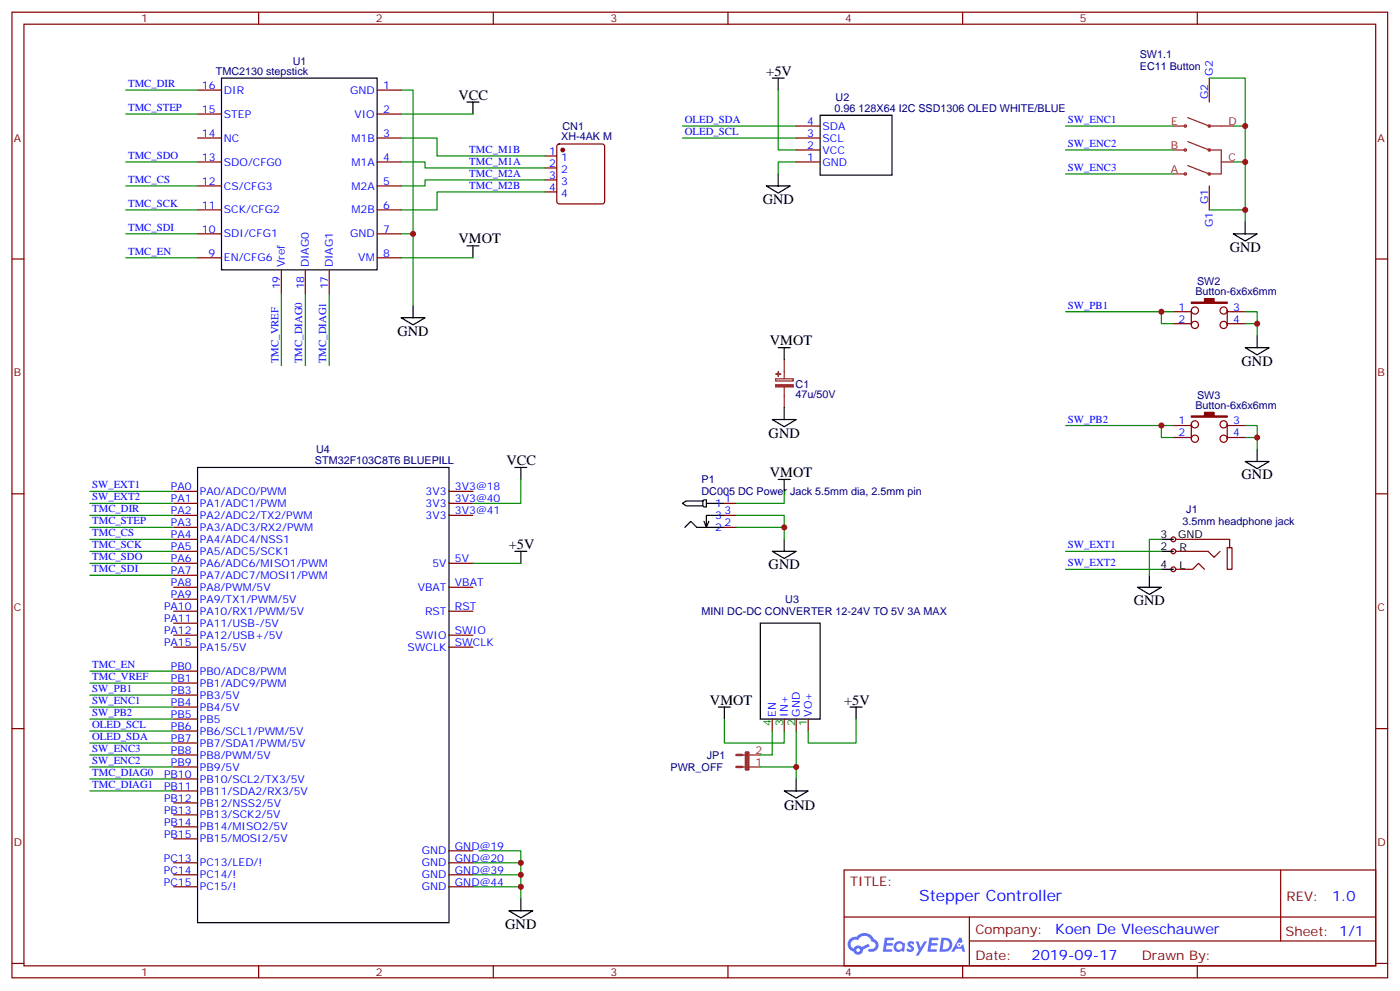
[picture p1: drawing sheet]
<svg xmlns="http://www.w3.org/2000/svg" width="413mm" height="292mm" viewBox="0 0 413 292" stroke-linecap="round" stroke-linejoin="round" font-family="sans-serif">
<g fill="none" stroke="#870000" stroke-width=".35">
<path d="M3.5 3.6h405.4v284.3h-405.4zM7.1 7.1h398.2v277.3h-398.2zM76.2 3.6v3.5M145.3 3.6v3.5M214.5 3.6v3.5M283.6 3.6v3.5M352.8 3.6v3.5M3.5 76.3h3.6M405.3 76.3h3.6M3.5 145.4h3.6M405.3 145.4h3.6M3.5 214.6h3.6"/>
<path d="M405.3 214.6h3.6M248.7 256.2h156.6v28.2h-156.6zM377.3 256.2v20.9M248.7 270h156.5M285.6 277.1h119.6M285.6 270v14.1M3.5 283.7h3.6M76.2 284.4v3.5M145.3 284.4v3.5M214.5 284.4v3.5M283.6 284.4v3.5M352.8 284.4v3.5"/>
<path d="M405.3 283.7h3.6"/>
</g>
<g fill="#5487ff">
<path d="M267.7 277.4a1.22 1.22 0 0 1 1.7 .2l-.4 .6a.47 .47 0 0 0-.3-.4 .47 .47 0 0 0-.5 .2l.1 .2a1.14 1.14 0 0 1 .8 1.8 1.14 1.14 0 0 1-1.9 0l-.2-.2 .5-.6 .7 .4a.29 .29 0 0 0 .3-.2 .29 .29 0 0 0-.2-.3 1.04 1.04 0 0 1-.6-1.7z"/>
<path d="M260.7 276.1h2.4l.3 .2-.2 .5-1.8 .1-.1 .8h1.5l.3 .4-.3 .3h-1.6l-.2 1.1 1.7 .1 .2 .3-.2 .3-2.6 .1z"/>
<path d="M273.8 276.1h2.4l.3 .2-.1 .5-1.8 .1-.2 .8h1.6l.3 .4-.4 .3h-1.6l-.1 1.1 1.7 .1 .2 .3-.2 .3-2.6 .1z"/>
<path d="M282.6 276.1h.7l.3 1.3-.6 .3a.69 .69 0 0 0-1 .3 .69 .69 0 0 0 .4 .9 .69 .69 0 0 0 .9-.6l.5-.2 .6 2.2h-.8l-.2-.9h-1.8l-.5 .9h-.8z"/>
<path d="M269.8 277.2h.8l.6 1.8 1.1-1.8h.9l-2.6 4.2h-.8l.9-1.6z"/>
<path d="M277.4 276.1l-.6 4.2h1.3a2.11 2.11 0 0 0 2.5-2.1 2.11 2.11 0 0 0-2.5-2.1zM278.1 276.8a1.39 1.39 0 0 1 1.7 1.5 1.39 1.39 0 0 1-1.8 1.2h-.3z"/>
<path d="M263.7 277.7a1.54 1.54 0 0 0-.1 2.2 1.54 1.54 0 0 0 2.2 .1l.6 .3 .3-2.3-.2-.3h-.4a1.49 1.49 0 0 0-2.4 0zM264 278.7a.94 .94 0 0 1 1.8 0 .94 .94 0 0 1-1.8 0z"/>
<path d="M250.4 276.5a2.18 2.18 0 0 0 1.1 3.7 1.44 1.44 0 0 0 1.6 .9 1.44 1.44 0 0 0 1.2-1.5l2-1-.5-.7-1.9 1a1.47 1.47 0 0 0-2.4 .4 1.39 1.39 0 0 1-.7-1.9 1.39 1.39 0 0 1 2-.5 2.12 2.12 0 0 1 2.2-1.3 2.12 2.12 0 0 1 1.9 1.7 1.14 1.14 0 0 1 1.1 1.4 1.14 1.14 0 0 1-1.7 .7 .43 .43 0 0 0-.5 .4 .43 .43 0 0 0 .4 .5 1.98 1.98 0 0 0 2.5-1.3 1.98 1.98 0 0 0-1.2-2.5 3.1 3.1 0 0 0-5.3-.7l-.9 .1zM252.3 279.8a.55 .55 0 0 1 1.1 0 .55 .55 0 0 1-1.1 0z"/>
<circle cx="282.6" cy="278.2" r=".26"/>
</g>
<path d="M65.3 23h45.8v56.4h-45.8z" fill="none" stroke="#000" stroke-width=".35"/>
<g fill="none" stroke="#870000" stroke-width=".35">
<path d="M58.2 26.5h7.1M58.2 33.6h7.1M111.1 26.5h7.1M111.1 33.6h7.1M356.3 23v7.1M58.2 40.6h7.1M58.2 47.7h7.1M58.2 54.8h7.1M111.1 40.6h7.1M111.1 47.7h7.1M111.1 54.8h7.1M160.5 45.9h3.5"/>
<path d="M160.5 49.5h3.5M160.5 53h3.5M160.5 56.5h3.5M164.3 42.6l.4-.2h12.7l.5 .2 .3 .5v16.2l-.3 .5-.5 .2h-12.7l-.5-.2-.2-.5v-16.2zM356.3 54.8v7M58.2 61.8h7.1M58.2 68.9h7.1M58.2 75.9h7.1M82.9 79.4v7.1M90 79.4v7.1M97 79.4v7.1M111.1 61.8h7.1"/>
<path d="M111.1 68.9h7.1M111.1 75.9h7.1M345.7 91.8h5.3M345.7 95.3h5.3M351 91.4v4.3M361.6 91.4v4.3M361.6 91.8h5.3M361.6 95.3h5.3M345.7 125.3h5.3M345.7 128.8h5.3M351 125v4.2M361.6 125v4.2"/>
<path d="M361.6 125.3h5.3M361.6 128.8h5.3M345.7 158.8h16.6v2.5h.7v6.3h-1.4v-6.3h.7M345.7 167.6h5.7l1.7-1.7 1.8 1.7M345.7 162.3h10.3l1.7 1.8 1.8-1.8"/>
<circle cx="352.1" cy="91.4" r="1.06"/>
<circle cx="352.1" cy="95.7" r="1.06"/>
<circle cx="360.5" cy="91.4" r="1.06"/>
<circle cx="360.5" cy="95.7" r="1.06"/>
<circle cx="352.1" cy="129.2" r="1.06"/>
<circle cx="352.1" cy="125" r="1.06"/>
<circle cx="360.5" cy="129.2" r="1.06"/>
<circle cx="360.5" cy="125" r="1.06"/>
</g>
<g fill="none" stroke="#8c2424" stroke-width=".35">
<path d="M345.7 37.1h3.5M350 34.6l6.3 2.5h7.1M345.7 51.2h3.5M345.7 44.2h3.5M350 41.7l6.3 2.5h3.5v7h-3.5l-6.3-2.4M359.8 47.7h3.6"/>
<circle cx="349.3" cy="37.1" r=".35"/>
<circle cx="356.3" cy="37.1" r=".35"/>
<circle cx="349.3" cy="51.2" r=".35"/>
<circle cx="349.3" cy="44.2" r=".35"/>
<circle cx="356.3" cy="51.2" r=".35"/>
<circle cx="356.3" cy="44.2" r=".35"/>
</g>
<g fill="#870000" stroke="#870000" stroke-width=".35">
<path d="M351 89h3.9v-1.1h2.8v1.1h3.9v.3h-10.6z"/>
<path d="M351 122.5h3.9v-1.1h2.8v1.1h3.9v.3h-10.6z"/>
<circle cx="165.8" cy="44.2" r=".53"/>
</g>
<g fill="#f0f0f0" stroke="#870000" stroke-width=".35">
<circle cx="345.7" cy="158.8" r=".71"/>
<circle cx="345.7" cy="162.3" r=".71"/>
<circle cx="345.7" cy="167.6" r=".71"/>
</g>
<g fill="none" stroke="#000" stroke-width=".35">
<path d="M137.6 30.1h3.5M139.3 30.1v3.5M227.5 23h3.6M229.3 23v3.5M241.7 33.9h21.1v17.7h-21.1zM225.8 54.8h7l-3.5 2.1zM229.3 51.2v3.6M137.6 72.4h3.5M139.3 72.4v3.5M363.4 68.9h7l-3.5 2.1zM366.9 65.3v3.6M118.2 93.6h7l-3.5 2.1z"/>
<path d="M121.7 90v3.6M370.4 98.8v3.6M229.3 102.4h3.5M231.1 102.4v3.5M366.9 102.4h7l-3.5 2.1zM58.2 137.7h74.1v134h-74.1zM151.7 137.7h3.5M153.5 137.7v3.5M227.5 123.5h7.1l-3.5 2.2zM231.1 120v3.5M366.9 135.9h7l-3.5 2.1zM370.4 132.4v3.5"/>
<path d="M201.1 148.2l1-.7h5v1.4h-5zM201.8 155.3l1.8-1.8 1.7 1.8h8.1M207.1 147.5l.3-.3h.7v2.1h-.7l-.3-.4M208.1 148.2h5.3M208.8 153.5l-.7 1.8M213.4 151.8h-5.3v3.5l-.7-1.8M229.3 141.2h3.5M231.1 141.2v3.5M231.1 158.8v3.5M342.2 158.8h3.5M151.7 162.3h3.5M153.5 162.3v3.6"/>
<path d="M227.5 162.3h7.1l-3.5 2.2zM335.1 172.9h7.1l-3.5 2.1zM338.7 169.4v3.5M342.2 167.6h3.5M342.2 162.3h3.5M224 183.5h17.7v28.2h-17.7zM211.7 208.2h3.5M213.4 208.2v3.5M250.5 208.2h3.5M252.2 208.2v3.5M231.1 232.9h7l-3.5 2.1zM234.6 229.4v3.5"/>
<path d="M149.9 268.2h7.1l-3.5 2.1zM153.5 264.7v3.5"/>
</g>
<g fill="none" stroke="#870000" stroke-width=".35">
<path d="M234.6 37.1h7.1M234.6 47.7h7.1M234.6 44.2h7.1M234.6 40.6h7.1M51.2 144.7h7M51.2 151.8h7M51.2 148.2h7M51.2 158.8h7M51.2 155.3h7M132.3 144.7h7M132.3 151.8h7M132.3 148.2h7"/>
<path d="M213.4 151.8h3.6M213.4 148.2h3.6M213.4 155.3h3.6M51.2 180h7M51.2 172.9h7M51.2 165.9h7M51.2 176.5h7M51.2 169.4h7M51.2 162.3h7M132.3 180h7M132.3 172.9h7M132.3 165.9h7"/>
<path d="M51.2 190.6h7M51.2 187h7M51.2 197.6h7M51.2 183.5h7M132.3 190.6h7M132.3 187h7M51.2 218.8h7M51.2 215.3h7M51.2 211.7h7M51.2 208.2h7M51.2 204.7h7M51.2 201.2h7"/>
<path d="M227.5 211.7v3.6M231.1 211.7v3.6M234.6 211.7v3.6M238.1 211.7v3.6M51.2 240h7M51.2 236.4h7M51.2 232.9h7M51.2 229.4h7M51.2 225.8h7M51.2 222.3h7M51.2 254.1h7M51.2 257.6h7"/>
<path d="M51.2 247h7M51.2 243.5h7M132.3 250.5h7M132.3 254.1h7M132.3 257.6h7M51.2 261.1h7M132.3 261.1h7"/>
</g>
<g fill="#8c2424" stroke="#8c2424" stroke-width=".35">
<path d="M228.5 113.3h5.2v.6h-5.2z"/>
<path d="M228.6 110.1l1.4 .1z"/>
<path d="M229.3 109.4v1.4z"/>
</g>
<path d="M228.5 111.5h5.2v.7h-5.2zM231.1 105.9v5.6M231.1 114v6M218.7 225.8h5.3M218.7 222.3h5.3" fill="none" stroke="#8c2424" stroke-width=".35"/>
<path d="M217 225.8h1.7M217 222.3h1.7M219.8 221.6h.7v5h-.7z" fill="none" stroke="#8c2424" stroke-width=".71"/>
<g fill="none" stroke="#008700" stroke-width=".35">
<path d="M37 26.5h21.2M37 33.6h21.2M118.2 26.5h3.5v63.5M118.2 33.6h21.1M201.1 37.1h33.5M229.3 26.5v17.7h5.3M314 37.1h31.7M356.3 23h10.6v14.1M363.4 37.1h3.5v28.2M37 47.7h21.2M37 54.8h21.2M118.2 47.7h7v1.8h35.3"/>
<path d="M118.2 40.6h10.6v5.3h31.7M160.5 53h-35.3v1.8h-7M160.5 56.5h-31.7v5.3h-10.6M201.1 40.6h33.5M234.6 47.7h-5.3v3.5M314 44.2h31.7M314 51.2h31.7M363.4 47.7h3.5M37 68.9h21.2M37 61.8h21.2M37 75.9h21.2M118.2 68.9h3.5"/>
<path d="M118.2 75.9h21.1M356.3 61.8h10.6M82.9 86.5v21.2M90 86.5v21.2M97 86.5v21.2M314 91.8h31.7M342.2 91.8v3.5h3.5M366.9 95.3h3.5v3.5M366.9 91.8h3.5v3.5M314 125.3h31.7M342.2 125.3v3.5h3.5M366.9 128.8h3.5v3.6"/>
<path d="M366.9 125.3h3.5v3.5M26.5 158.8h24.7M26.5 155.3h24.7M26.5 151.8h24.7M26.5 144.7h24.7M26.5 148.2h24.7M153.5 141.2v7h-14.2M217 155.3h14.1v3.5M217 151.8h14.1v3.5M231.1 144.7v3.5h-14.1M342.2 158.8h-3.5v10.6M26.5 162.3h24.7"/>
<path d="M26.5 169.4h24.7M26.5 165.9h24.7M139.3 165.9h14.2M314 167.6h28.2M314 162.3h28.2M26.5 197.6h24.7M26.5 218.8h24.7M26.5 215.3h24.7M26.5 204.7h24.7M26.5 211.7h24.7M26.5 208.2h24.7M26.5 201.2h24.7"/>
<path d="M213.4 211.7v7.1h17.7v-3.5M227.5 215.3v7h-3.5M234.6 215.3v14.1M252.2 211.7v7.1h-14.1v-3.5M26.5 222.3h24.7M26.5 225.8h24.7M26.5 229.4h24.7M26.5 232.9h24.7M224 225.8h10.6M139.3 257.6h14.2v3.5M139.3 254.1h14.2v3.5M141.1 250.5h12.4v3.6"/>
<path d="M139.3 261.1h14.2v3.6"/>
</g>
<g fill="#c00">
<circle cx="234.6" cy="225.8" r=".88"/>
<circle cx="231.1" cy="155.3" r=".88"/>
<circle cx="366.9" cy="37.1" r=".88"/>
<circle cx="342.2" cy="91.8" r=".88"/>
<circle cx="370.4" cy="128.8" r=".88"/>
<circle cx="153.5" cy="257.6" r=".88"/>
<circle cx="121.7" cy="68.9" r=".88"/>
<circle cx="366.9" cy="47.7" r=".88"/>
<circle cx="153.5" cy="261.1" r=".88"/>
<circle cx="153.5" cy="254.1" r=".88"/>
<circle cx="342.2" cy="125.3" r=".88"/>
<circle cx="370.4" cy="95.3" r=".88"/>
<circle cx="366.9" cy="61.8" r=".88"/>
</g>
<text font-size="4.6" fill="#00f" x="270.8" y="265.2">Stepper Controller</text>
<g font-size="4.2">
<text x="225.8" y="22.3">+5V</text>
<text x="135.1" y="29.4">VCC</text>
<text x="224.7" y="60">GND</text>
<text x="135.1" y="71.7">VMOT</text>
<text x="362.3" y="74.2">GND</text>
<text x="117.1" y="98.8">GND</text>
<text x="226.8" y="101.7">VMOT</text>
<text x="365.8" y="107.7">GND</text>
<text x="226.5" y="128.8">GND</text>
<text x="149.2" y="136.9">VCC</text>
<text x="226.8" y="140.5">VMOT</text>
<text x="365.8" y="141.2">GND</text>
<text x="149.9" y="161.6">+5V</text>
<text x="226.5" y="167.6">GND</text>
<text x="334.1" y="178.2">GND</text>
<text x="209.2" y="207.5">VMOT</text>
<text x="248.7" y="207.5">+5V</text>
<text x="231.1" y="238.4">GND</text>
<text x="148.9" y="273.5">GND</text>
</g>
<g font-size="4.2" fill="#00f">
<text x="392.5" y="265.4">1.0</text>
<text x="310.9" y="275">Koen De Vleeschauwer</text>
<text x="304" y="282.8">2019-09-17</text>
</g>
<g font-size="3.9" fill="#800">
<text x="250.5" y="260.8">TITLE:</text>
<text x="379.1" y="265.4">REV:</text>
<text x="287.4" y="275">Company:</text>
<text x="378.7" y="275.6">Sheet: 1/1</text>
<text x="287.4" y="282.6">Date:</text>
<text x="336.4" y="282.7">Drawn By:</text>
</g>
<g font-size="3.2" fill="#800">
<text x="41.6" y="6.6">1</text>
<text x="110.8" y="6.6">2</text>
<text x="179.9" y="6.6">3</text>
<text x="249.1" y="6.6">4</text>
<text x="318.2" y="6.6">5</text>
<text x="4.1" y="41.7">A</text>
<text x="405.9" y="41.7">A</text>
<text x="4.1" y="110.8">B</text>
<text x="405.9" y="110.8">B</text>
<text x="4.1" y="180">C</text>
<text x="405.9" y="180">C</text>
<text x="4.1" y="249.1">D</text>
<text x="405.9" y="249.1">D</text>
<text x="41.6" y="287.4">1</text>
<text x="110.8" y="287.4">2</text>
<text x="179.9" y="287.4">3</text>
<text x="249.1" y="287.4">4</text>
<text x="318.2" y="287.4">5</text>
</g>
<g font-size="3.2" fill="#000080">
<text x="335.8" y="17">SW1.1</text>
<text x="63.6" y="21.9">TMC2130 stepstick</text>
<text x="86.3" y="19">U1</text>
<text x="335.9" y="20.5">EC11 Button</text>
<text x="246.2" y="29.8">U2</text>
<text x="245.9" y="32.9">0.96 128X64 I2C SSD1306 OLED WHITE/BLUE</text>
<text x="165.4" y="41.3">XH-4AK M</text>
<text x="165.7" y="38.2">CN1</text>
<text x="352.7" y="83.9">SW2</text>
<text x="352.2" y="86.9">Button-6x6x6mm</text>
<text x="234.4" y="117.3">47u/50V</text>
<text x="234.4" y="114.1">C1</text>
<text x="352.7" y="117.4">SW3</text>
<text x="352.2" y="120.4">Button-6x6x6mm</text>
<text x="92.8" y="136.6">STM32F103C8T6 BLUEPILL</text>
<text x="93.1" y="133.5">U4</text>
<text x="206.7" y="142.3">P1</text>
<text x="206.7" y="145.8">DC005 DC Power Jack 5.5mm dia, 2.5mm pin</text>
<text x="348.4" y="154.7">3.5mm headphone jack</text>
<text x="349.5" y="151.2">J1</text>
<text x="231.4" y="177.5">U3</text>
<text x="206.7" y="181.1">MINI DC-DC CONVERTER 12-24V TO 5V 3A MAX</text>
<text x="197.6" y="227.1">PWR_OFF</text>
<text x="208.3" y="223.6">JP1</text>
</g>
<g font-size="3.2" fill="#00f">
<text x="357.4" y="22.3" transform="rotate(-90 357.4 22.3)">G2</text>
<text x="37.7" y="25.6">TMC_DIR</text>
<text x="59.5" y="26.2">16</text>
<text x="66" y="27.6">DIR</text>
<text x="103.1" y="27.6">GND</text>
<text x="112.9" y="26.2">1</text>
<text x="356" y="29.2" transform="rotate(-90 356 29.2)">G2</text>
<text x="37.7" y="32.7">TMC_STEP</text>
<text x="59.5" y="33.2">15</text>
<text x="66" y="34.6">STEP</text>
<text x="104.4" y="34.6">VIO</text>
<text x="112.9" y="33.2">2</text>
<text x="59.5" y="40.3">14</text>
<text x="66" y="41.7">NC</text>
<text x="103.6" y="41.7">M1B</text>
<text x="112.9" y="40.3">3</text>
<text x="201.8" y="39.8">OLED_SCL</text>
<text x="201.8" y="36.2">OLED_SDA</text>
<text x="237.9" y="40.4">3</text>
<text x="237.9" y="36.9">4</text>
<text x="242.4" y="41.8">SCL</text>
<text x="242.4" y="38.3">SDA</text>
<text x="314.7" y="36.2">SW_ENC1</text>
<text x="37.7" y="46.8">TMC_SDO</text>
<text x="59.5" y="47.3">13</text>
<text x="112.9" y="47.3">4</text>
<text x="138.3" y="45.1">TMC_M1B</text>
<text x="161.9" y="45.6">1</text>
<text x="165.3" y="47.3">1</text>
<text x="237.9" y="47.5">1</text>
<text x="237.9" y="43.9">2</text>
<text x="242.4" y="45.3">VCC</text>
<text x="314.7" y="43.3">SW_ENC2</text>
<text x="37.7" y="53.9">TMC_CS</text>
<text x="66" y="48.8">SDO/CFG0</text>
<text x="103.6" y="48.8">M1A</text>
<text x="138.3" y="48.6">TMC_M1A</text>
<text x="138.3" y="52.1">TMC_M2A</text>
<text x="161.9" y="49.1">2</text>
<text x="161.9" y="52.6">3</text>
<text x="165.3" y="50.9">2</text>
<text x="242.4" y="48.9">GND</text>
<text x="314.7" y="50.3">SW_ENC3</text>
<text x="59.5" y="54.4">12</text>
<text x="66" y="55.8">CS/CFG3</text>
<text x="103.6" y="55.8">M2A</text>
<text x="112.9" y="54.4">5</text>
<text x="138.3" y="55.6">TMC_M2B</text>
<text x="161.9" y="56.2">4</text>
<text x="165.3" y="54.4">3</text>
<text x="165.3" y="57.9">4</text>
<text x="37.7" y="60.9">TMC_SCK</text>
<text x="59.5" y="61.5">11</text>
<text x="66" y="62.9">SCK/CFG2</text>
<text x="103.6" y="62.9">M2B</text>
<text x="112.9" y="61.5">6</text>
<text x="356" y="60" transform="rotate(-90 356 60)">G1</text>
<text x="37.7" y="68">TMC_SDI</text>
<text x="59.5" y="68.5">10</text>
<text x="66" y="69.9">SDI/CFG1</text>
<text x="103.1" y="69.9">GND</text>
<text x="112.9" y="68.5">7</text>
<text x="357.4" y="67" transform="rotate(-90 357.4 67)">G1</text>
<text x="37.7" y="75">TMC_EN</text>
<text x="61.5" y="75.6">9</text>
<text x="66" y="77">EN/CFG6</text>
<text x="105.6" y="77">VM</text>
<text x="112.9" y="75.6">8</text>
<text x="84" y="78.7" transform="rotate(-90 84 78.7)">Vref</text>
<text x="91" y="78.7" transform="rotate(-90 91 78.7)">DIAG0</text>
<text x="98.1" y="78.7" transform="rotate(-90 98.1 78.7)">DIAG1</text>
<text x="82.5" y="85.2" transform="rotate(-90 82.5 85.2)">19</text>
<text x="89.6" y="85.2" transform="rotate(-90 89.6 85.2)">18</text>
<text x="96.7" y="85.2" transform="rotate(-90 96.7 85.2)">17</text>
<text x="314.7" y="90.9">SW_PB1</text>
<text x="347.2" y="91.4">1</text>
<text x="347.2" y="95">2</text>
<text x="363.4" y="91.4">3</text>
<text x="363.4" y="95">4</text>
<text x="82" y="107" transform="rotate(-90 82 107)">TMC_VREF</text>
<text x="89.1" y="107" transform="rotate(-90 89.1 107)">TMC_DIAG0</text>
<text x="96.1" y="107" transform="rotate(-90 96.1 107)">TMC_DIAG1</text>
<text x="314.7" y="124.4">SW_PB2</text>
<text x="347.2" y="125">1</text>
<text x="363.4" y="125">3</text>
<text x="347.2" y="128.5">2</text>
<text x="363.4" y="128.5">4</text>
<text x="27.2" y="143.8">SW_EXT1</text>
<text x="27.2" y="147.4">SW_EXT2</text>
<text x="50.3" y="144.4">PA0</text>
<text x="50.3" y="147.9">PA1</text>
<text x="58.9" y="145.8">PA0/ADC0/PWM</text>
<text x="58.9" y="149.3">PA1/ADC1/PWM</text>
<text x="125.4" y="149.3">3V3</text>
<text x="125.4" y="145.8">3V3</text>
<text x="134.1" y="147.9">3V3@40</text>
<text x="134.1" y="144.4">3V3@18</text>
<text x="210.7" y="149.3">1</text>
<text x="213.4" y="147.9">1</text>
<text x="27.2" y="154.4">TMC_STEP</text>
<text x="27.2" y="150.9">TMC_DIR</text>
<text x="50.3" y="154.9">PA3</text>
<text x="50.3" y="151.4">PA2</text>
<text x="58.9" y="152.8">PA2/ADC2/TX2/PWM</text>
<text x="125.4" y="152.8">3V3</text>
<text x="134.1" y="151.4">3V3@41</text>
<text x="210.7" y="152.8">3</text>
<text x="213.4" y="154.9">2</text>
<text x="213.4" y="151.4">3</text>
<text x="27.2" y="161.5">TMC_SCK</text>
<text x="27.2" y="157.9">TMC_CS</text>
<text x="50.3" y="162">PA5</text>
<text x="50.3" y="158.5">PA4</text>
<text x="58.9" y="159.9">PA4/ADC4/NSS1</text>
<text x="58.9" y="156.4">PA3/ADC3/RX2/PWM</text>
<text x="210.7" y="156.4">2</text>
<text x="314.7" y="161.5">SW_EXT1</text>
<text x="27.2" y="165">TMC_SDO</text>
<text x="50.3" y="165.5">PA6</text>
<text x="58.9" y="166.9">PA6/ADC6/MISO1/PWM</text>
<text x="58.9" y="163.4">PA5/ADC5/SCK1</text>
<text x="127.4" y="166.9">5V</text>
<text x="134.1" y="165.5">5V</text>
<text x="314.7" y="166.8">SW_EXT2</text>
<text x="27.2" y="168.5">TMC_SDI</text>
<text x="50.3" y="172.6">PA8</text>
<text x="50.3" y="169.1">PA7</text>
<text x="58.9" y="174">PA8/PWM/5V</text>
<text x="58.9" y="170.5">PA7/ADC7/MOSI1/PWM</text>
<text x="123.1" y="174">VBAT</text>
<text x="134.1" y="172.6">VBAT</text>
<text x="48.3" y="179.6">PA10</text>
<text x="50.3" y="176.1">PA9</text>
<text x="58.9" y="177.5">PA9/TX1/PWM/5V</text>
<text x="134.1" y="179.6">RST</text>
<text x="48.3" y="183.2">PA11</text>
<text x="58.9" y="184.6">PA11/USB-/5V</text>
<text x="58.9" y="181">PA10/RX1/PWM/5V</text>
<text x="125.3" y="181">RST</text>
<text x="48.3" y="190.2">PA15</text>
<text x="48.3" y="186.7">PA12</text>
<text x="58.9" y="191.6">PA15/5V</text>
<text x="58.9" y="188.1">PA12/USB+/5V</text>
<text x="120.1" y="191.6">SWCLK</text>
<text x="122.4" y="188.1">SWIO</text>
<text x="134.1" y="190.2">SWCLK</text>
<text x="134.1" y="186.7">SWIO</text>
<text x="27.2" y="196.7">TMC_EN</text>
<text x="50.3" y="197.3">PB0</text>
<text x="27.2" y="203.8">SW_PB1</text>
<text x="27.2" y="200.3">TMC_VREF</text>
<text x="50.3" y="200.8">PB1</text>
<text x="58.9" y="202.2">PB1/ADC9/PWM</text>
<text x="58.9" y="198.7">PB0/ADC8/PWM</text>
<text x="27.2" y="207.3">SW_ENC1</text>
<text x="50.3" y="207.9">PB4</text>
<text x="50.3" y="204.3">PB3</text>
<text x="58.9" y="209.3">PB4/5V</text>
<text x="58.9" y="205.7">PB3/5V</text>
<text x="27.2" y="210.9">SW_PB2</text>
<text x="27.2" y="214.4">OLED_SCL</text>
<text x="50.3" y="214.9">PB6</text>
<text x="50.3" y="211.4">PB5</text>
<text x="58.9" y="212.8">PB5</text>
<text x="228.6" y="211" transform="rotate(-90 228.6 211)">EN</text>
<text x="232.1" y="211" transform="rotate(-90 232.1 211)">IN+</text>
<text x="235.7" y="211" transform="rotate(-90 235.7 211)">GND</text>
<text x="239.2" y="211" transform="rotate(-90 239.2 211)">VO+</text>
<text x="27.2" y="221.4">SW_ENC3</text>
<text x="27.2" y="217.9">OLED_SDA</text>
<text x="50.3" y="222">PB8</text>
<text x="50.3" y="218.4">PB7</text>
<text x="58.9" y="219.9">PB7/SDA1/PWM/5V</text>
<text x="58.9" y="216.3">PB6/SCL1/PWM/5V</text>
<text x="27.2" y="225">SW_ENC2</text>
<text x="50.3" y="225.5">PB9</text>
<text x="58.9" y="226.9">PB9/5V</text>
<text x="58.9" y="223.4">PB8/PWM/5V</text>
<text x="27.2" y="228.5">TMC_DIAG0</text>
<text x="27.2" y="232">TMC_DIAG1</text>
<text x="48.3" y="232.6">PB11</text>
<text x="48.3" y="229">PB10</text>
<text x="58.9" y="234">PB11/SDA2/RX3/5V</text>
<text x="58.9" y="230.4">PB10/SCL2/TX3/5V</text>
<text x="48.3" y="239.6">PB13</text>
<text x="48.3" y="236.1">PB12</text>
<text x="58.9" y="237.5">PB12/NSS2/5V</text>
<text x="48.3" y="243.1">PB14</text>
<text x="58.9" y="244.5">PB14/MISO2/5V</text>
<text x="58.9" y="241">PB13/SCK2/5V</text>
<text x="48.3" y="246.7">PB15</text>
<text x="58.9" y="248.1">PB15/MOSI2/5V</text>
<text x="124.3" y="251.6">GND</text>
<text x="134.1" y="250.2">GND@19</text>
<text x="48.3" y="257.2">PC14</text>
<text x="48.3" y="253.7">PC13</text>
<text x="58.9" y="255.1">PC13/LED/!</text>
<text x="124.3" y="255.1">GND</text>
<text x="134.1" y="253.7">GND@20</text>
<text x="134.1" y="257.2">GND@39</text>
<text x="48.3" y="260.8">PC15</text>
<text x="58.9" y="262.2">PC15/!</text>
<text x="58.9" y="258.7">PC14/!</text>
<text x="124.3" y="258.7">GND</text>
<text x="124.3" y="262.2">GND</text>
<text x="134.1" y="260.8">GND@44</text>
</g>
<g font-size="3.2" fill="#8d2323">
<text x="345.1" y="36.8">E</text>
<text x="361.9" y="36.8">D</text>
<text x="345" y="43.8">B</text>
<text x="361.9" y="47.3">C</text>
<text x="345" y="50.9">A</text>
<text x="222.6" y="222">2</text>
<text x="222.6" y="225.5">1</text>
</g>
<g font-size="3.2">
<text x="341.9" y="162">2</text>
<text x="341.9" y="158.5">3</text>
<text x="347.1" y="158.5">GND</text>
<text x="341.9" y="167.3">4</text>
<text x="347.5" y="167.6">L</text>
<text x="347.5" y="162.3">R</text>
</g>
<g font-size="3.2" fill="#060">
<text x="227.2" y="213.8" transform="rotate(-90 227.2 213.8)">4</text>
<text x="230.7" y="213.8" transform="rotate(-90 230.7 213.8)">3</text>
<text x="234.2" y="213.8" transform="rotate(-90 234.2 213.8)">2</text>
<text x="237.8" y="213.8" transform="rotate(-90 237.8 213.8)">1</text>
</g>
</svg>
